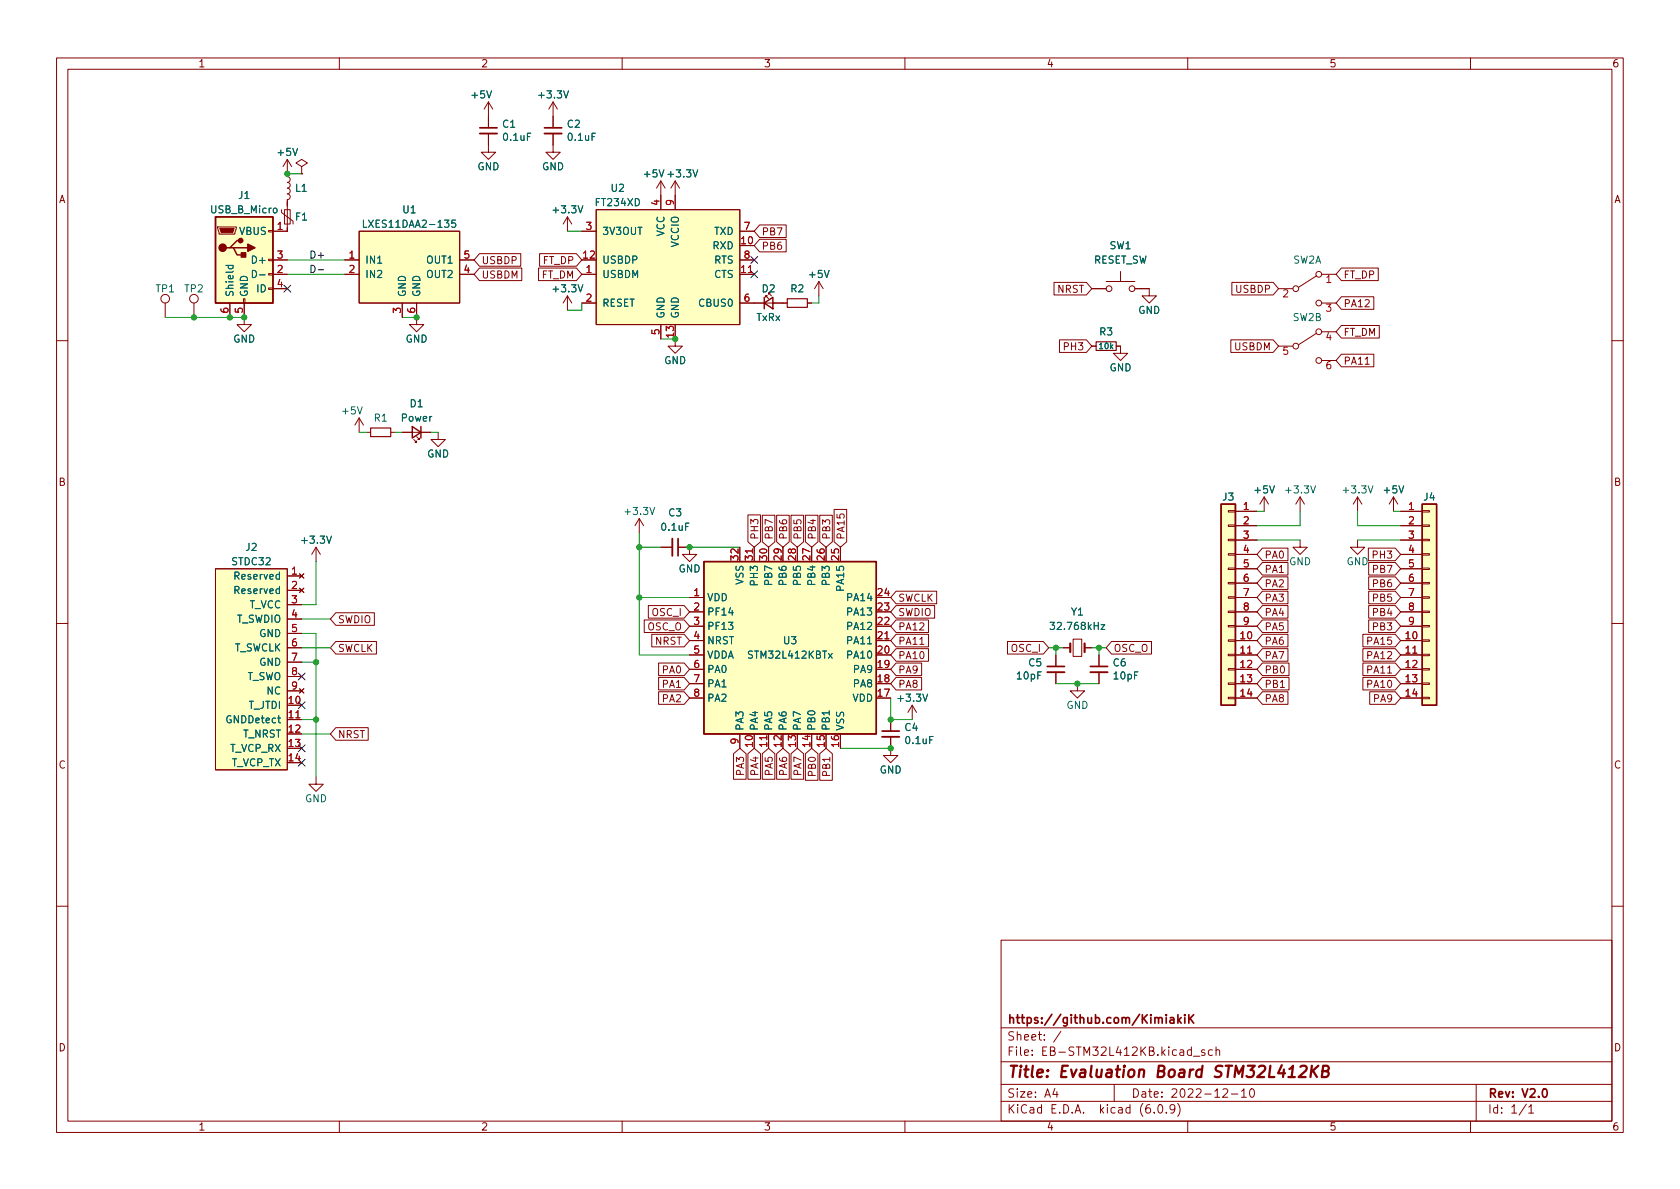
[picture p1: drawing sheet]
<svg xmlns="http://www.w3.org/2000/svg" width="297mm" height="210mm" viewBox="0 0 297 210" stroke-linecap="round" stroke-linejoin="round" font-family="sans-serif">
<g fill="none" stroke="#840000" stroke-width=".18">
<path d="M10 10.2h277v190.1h-277zM12 12.2h273v186.1h-273zM60 10.2v2M86.4 18v4.6M86.4 18l-.8 1.3M86.4 18l.7 1.3M97.8 18v4.6M97.8 18l-.8 1.3M97.8 18l.8 1.3M110 10.2v2M160 10.2v2M210 10.2v2"/>
<path d="M260 10.2v2M49.8 37.1v.5l2 1.5v.5M50.3 37.1h1v2.5h-1zM50.8 28.2v3l.4 .2 .1 .3-.1 .4-.4 .2 .3 .1 .2 .3-.1 .4-.4 .2 .4 .2 .1 .4-.2 .3-.3 .1 .4 .1 .1 .4-.1 .4-.4 .1v5.6h-2.5M50.8 28.2l-.8 1.3M50.8 28.2l.8 1.3M53.3 29.5l1.1-.7-1.1-.6-1 .6 1 .7v1.2M53.3 30.7h.1M86.4 23.6v3.3h1.2l-1.2 1.3-1.3-1.3h1.3M97.8 23.6v3.3h1.3l-1.3 1.3-1.3-1.3h1.3M100.3 38.3v2.6M100.3 38.3l-.7 1.3"/>
<path d="M100.3 38.3l.8 1.3M105.4 37.1h25.4v20.3h-25.4zM116.8 32v5.1M116.8 32l-.7 1.3M116.8 32l.8 1.3M119.4 32l-.8 1.3M119.4 32v5.1M119.4 32l.7 1.3M134.3 39.8h4.7v2.2h-4.7l-1-1.1zM29.2 53.6v2.5M34.3 53.6v2.5M38.5 40.1h3.3v.3l-.3 1h-2.8z"/>
<path d="M40.6 53.6v2.5M43.1 52.8h.2v.8h-.2zM43.2 53.6v3.8h1.2l-1.2 1.3-1.3-1.3h1.3M47.5 50.9h.8v.3h-.8zM47.5 48.4h.8v.2h-.8zM47.5 45.8h.8v.3h-.8zM47.5 40.8h.8v.2h-.8zM48.3 48.5h2.5M48.3 46h2.5M48.3 51h2.5M61 48.5h2.5M61 46h2.5"/>
<path d="M63.5 40.9h17.8v12.7h-17.8zM71.1 53.6v2.5M73.7 53.6v3.8h1.2l-1.2 1.3-1.3-1.3h1.3M81.3 48.5h2.5M81.3 46h2.5M84.8 47.4h7.5v2.2h-7.5l-1-1.1zM84.8 44.9h7.3v2.2h-7.3l-1-1.1zM95.2 47.4h6.7l1 1.1-1 1.1h-6.7zM95.4 44.9h6.5l1 1.1-1 1.1h-6.5zM100.3 52.3l-.7 1.3M100.3 52.3v2.6M100.3 52.3l.8 1.3"/>
<path d="M102.9 53.6h2.5M102.9 40.9h2.5M102.9 48.5h2.5M116.8 57.4v2.5M119.4 59.9v1.3h1.2l-1.2 1.3-1.3-1.3h1.3M130.8 53.6h8.4M130.8 40.9h2.5M130.8 48.5h2.5M130.8 46h2.5M134.3 42.3h4.7v2.2h-4.7l-1-1.1zM135.4 52.6v-.3h.2h-.2l.5 .5M135.9 52.1v-.3h.2h-.2l.5 .5"/>
<path d="M142.7 53.6h.8M144.8 49.8l-.8 1.2M144.8 49.8v2.5M144.8 49.8l.7 1.2M186.4 49.9h5.7l.9 1.1-.9 1.2h-5.7zM193 51h2.6M195.6 49.8h5.1M198.1 48v1.8M200.7 51h2.5v1.3h1.3l-1.3 1.3-1.3-1.3h1.3M217.8 49.9h7.3l1 1.1-1 1.2h-7.3zM226.1 51h2.5M232.8 48.8l-3.2 2"/>
<path d="M232.8 58.9l-3.2 2.1M233.7 53.6h2.5M233.7 48.5h2.5M233.7 58.7h2.5M237.2 52.5h5.7v2.2h-5.7l-1-1.1zM237.2 57.6h6.7v2.2h-6.7l-1-1.1zM237.2 47.4h6.5v2.2h-6.5l-1-1.1zM10 60.2h2M63.5 73.9l-.8 1.3M63.5 73.9v2.5M63.5 73.9l.8 1.3M64.8 76.4h.7"/>
<path d="M69.1 76.4h.7M71.1 76.4h5.1M73.2 77.7l.5 .5h-.3h.3v-.2M73.7 77.2l.5 .5h-.3h.3v-.2M77.5 76.4v1.3h1.2l-1.2 1.3-1.3-1.3h1.3M187.3 60.1h4.8l.9 1.1-.9 1.1h-4.8zM193 61.2h.8M197.4 61.2h.7v1.3h1.3l-1.3 1.2-1.3-1.2h1.3M217.6 60.1h7.5l1 1.1-1 1.1h-7.5zM226.1 61.2h2.5M233.7 63.7h2.5M237.2 62.6h5.7v2.3h-5.7l-1-1.2z"/>
<path d="M241.4 64.4h.7M285 60.2h2M55.9 96.8l-.8 1.2M55.9 96.8v2.5M55.9 96.8l.7 1.2M113 91.7l-.7 1.3M113 91.7v2.5M113 91.7l.8 1.3M116.8 96.8h2.1M119.9 96.8h2v1.2h1.3l-1.3 1.3-1.3-1.3h1.3M132.2 91.1h2.3v4.7l-1.2 1-1.1-1zM133.3 96.8v2.5"/>
<path d="M134.8 91.1h2.2v4.7l-1.1 1-1.1-1zM137.3 91.1h2.2v4.7l-1.1 1-1.1-1zM139.9 91.1h2.2v4.7l-1.1 1-1.1-1zM142.4 91.1h2.2v4.7l-1.1 1-1.1-1zM144.9 91.1h2.3v4.7l-1.2 1-1.1-1zM147.5 90.1h2.2v5.7l-1.1 1-1.1-1zM217.2 97.9h1.2v.3h-1.2zM217.2 95.4h1.2v.2h-1.2zM217.2 92.8h1.2v.3h-1.2zM217.2 90.3h1.2v.2h-1.2zM218.4 90.4h3.8M218.4 93h3.8"/>
<path d="M218.4 95.5h3.8M218.4 98h3.8M223.2 99.5h4.5v2.2h-4.5l-1-1.1zM223.2 96.9h4.5v2.2h-4.5l-1-1.1zM223.5 87.9l-.7 1.2M223.5 87.9v2.5M223.5 87.9l.8 1.2M229.9 95.5v1.3h1.2l-1.2 1.2-1.3-1.2h1.3M229.9 87.9l-.8 1.2M229.9 87.9v2.5M229.9 87.9l.7 1.2M240 95.5v1.3h1.3l-1.3 1.2-1.2-1.2h1.2"/>
<path d="M240 87.9l-.7 1.2M240 87.9v2.5M240 87.9l.8 1.2M241.9 96.9h4.8l.9 1.1-.9 1.1h-4.8zM242 99.5h4.7l.9 1.1-.9 1.1h-4.7zM246.4 87.9l-.8 1.2M246.4 87.9v2.5M246.4 87.9l.7 1.2M247.6 90.4h3.9M247.6 93h3.9M247.6 95.5h3.9M247.6 98h3.9"/>
<path d="M251.5 97.9h1.2v.3h-1.2zM251.5 95.4h1.2v.2h-1.2zM251.5 92.8h1.2v.3h-1.2zM251.5 90.3h1.2v.2h-1.2zM10 110.2h2M38.1 100.6h12.7v35.5h-12.7zM50.8 101.8h2.5M50.8 104.4h2.5M50.8 106.9h2.5M50.8 109.5h2.5M50.8 112h2.5M50.8 114.5h2.5"/>
<path d="M50.8 117.1h2.5M50.8 119.6h2.5M53 101.5l.7 .7M53 104l.7 .8M53.7 101.5l-.7 .7M53.7 104l-.7 .8M59.4 113.4h7.2v2.3h-7.2l-1-1.2zM59.4 108.4h6.8v2.2h-6.8l-1-1.1zM113.9 109.6h7.1l.9 1.1-.9 1.1h-7.1zM114.6 107.1h6.4l.9 1.1-.9 1.1h-6.4zM115.2 112.2h5.8l.9 1.1-.9 1.1h-5.8zM116.4 117.2h4.6l.9 1.2-.9 1.1h-4.6z"/>
<path d="M116.4 119.8h4.6l.9 1.1-.9 1.1h-4.6zM121.9 113.3h2.6M121.9 115.8h2.6M121.9 118.4h2.6M121.9 105.7h2.6M121.9 108.2h2.6M121.9 110.7h2.6M154.9 113.3h2.6M158.4 112.2h5.8v2.2h-5.8l-.9-1.1zM158.4 119.8h4.6v2.2h-4.6l-.9-1.1zM158.4 114.7h5.8v2.2h-5.8l-.9-1.1zM158.4 117.2h4.6v2.3h-4.6l-.9-1.1z"/>
<path d="M158.4 104.5h7.2v2.3h-7.2l-.9-1.1zM158.4 107.1h6.9v2.2h-6.9l-.9-1.1zM158.4 109.6h5.8v2.2h-5.8l-.9-1.1zM162.6 113.9h.8M178.1 113.4h6.4l.9 1.1-.9 1.2h-6.4zM186.7 115.8v2.1M186.7 118.9v2M188 114.5h1.2M189.7 113h1.6v3.1h-1.6zM191.8 114.5h1.2M194.3 115.8v2.1M194.3 118.9v2"/>
<path d="M196.5 113.4h7.1v2.3h-7.1l-.9-1.2zM217.2 118.2h1.2v.3h-1.2zM217.2 115.7h1.2v.2h-1.2zM217.2 113.2h1.2v.2h-1.2zM217.2 110.6h1.2v.3h-1.2zM217.2 108.1h1.2v.2h-1.2zM217.2 105.5h1.2v.3h-1.2zM217.2 103h1.2v.2h-1.2zM217.2 100.5h1.2v.2h-1.2zM218.4 113.3h3.8M218.4 115.8h3.8M218.4 118.4h3.8"/>
<path d="M218.4 100.6h3.8M218.4 103.1h3.8M218.4 105.7h3.8M218.4 108.2h3.8M218.4 110.7h3.8M223.2 102h4.5v2.2h-4.5l-1-1.1zM223.2 104.5h4.5v2.3h-4.5l-1-1.1zM223.2 112.2h4.5v2.2h-4.5l-1-1.1zM223.2 114.7h4.5v2.2h-4.5l-1-1.1zM223.2 117.2h4.7v2.3h-4.7l-1-1.1zM223.2 119.8h4.7v2.2h-4.7l-1-1.1zM223.2 109.6h4.5v2.2h-4.5l-1-1.1z"/>
<path d="M223.2 107.1h4.5v2.2h-4.5l-1-1.1zM241 114.7h5.7l.9 1.1-.9 1.1h-5.7zM241 112.2h5.7l.9 1.1-.9 1.1h-5.7zM241 117.2h5.7l.9 1.2-.9 1.1h-5.7zM241 119.8h5.7l.9 1.1-.9 1.1h-5.7zM242 109.6h4.7l.9 1.1-.9 1.1h-4.7zM242 107.1h4.7l.9 1.1-.9 1.1h-4.7zM242 102h4.7l.9 1.1-.9 1.1h-4.7zM242 104.5h4.7l.9 1.2-.9 1.1h-4.7zM247.6 113.3h3.9M247.6 115.8h3.9M247.6 118.4h3.9"/>
<path d="M247.6 100.6h3.9M247.6 103.1h3.9M247.6 105.7h3.9M247.6 108.2h3.9M247.6 110.7h3.9M251.5 118.2h1.2v.3h-1.2zM251.5 115.7h1.2v.2h-1.2zM251.5 113.2h1.2v.2h-1.2zM251.5 110.6h1.2v.3h-1.2zM251.5 108.1h1.2v.2h-1.2zM251.5 105.5h1.2v.3h-1.2zM251.5 103h1.2v.2h-1.2z"/>
<path d="M251.5 100.5h1.2v.2h-1.2zM285 110.2h2M50.8 127.2h2.5M50.8 122.2h2.5M53 121.8l.7 .7M53.7 121.8l-.7 .7M55.9 137.4v1.3h1.2l-1.2 1.2-1.3-1.2h1.3M59.4 128.7h5.7v2.2h-5.7l-1-1.1zM116.4 122.3h4.6l.9 1.1-.9 1.1h-4.6zM121.9 120.9h2.6M121.9 123.4h2.6M129.7 133.3l1.1-1 1.1 1v4.5h-2.2z"/>
<path d="M130.8 129.8v2.5M132.2 133.3l1.1-1 1.2 1v4.5h-2.3zM134.8 133.3l1.1-1 1.1 1v4.5h-2.2zM135.9 129.8v2.5M137.3 133.3l1.1-1 1.1 1v4.5h-2.2zM139.9 133.3l1.1-1 1.1 1v4.5h-2.2zM142.4 133.3l1.1-1 1.1 1v4.7h-2.2zM144.9 133.3l1.1-1 1.2 1v4.7h-2.3zM157.5 130.3v3.3h1.2l-1.2 1.3-1.3-1.3h1.3M157.5 127.2v2.1M161.3 124.7l-.8 1.3M161.3 124.7v2.5"/>
<path d="M161.3 124.7l.8 1.3M190.5 120.9v1.3h1.3l-1.3 1.2-1.3-1.2h1.3M217.2 123.3h1.2v.3h-1.2zM217.2 120.8h1.2v.2h-1.2zM218.4 120.9h3.8M218.4 123.4h3.8M223.2 122.3h4.5v2.2h-4.5l-1-1.1zM242.2 122.3h4.5l.9 1.1-.9 1.1h-4.5zM247.6 120.9h3.9M247.6 123.4h3.9M251.5 123.3h1.2v.3h-1.2zM251.5 120.8h1.2v.2h-1.2z"/>
<path d="M10 160.2h2M177 166.3h108v32h-108zM285 160.2h2M60 198.3v2M110 198.3v2M160 198.3v2M177 194.8h108M177 191.8h108M177 187.8h108M177 181.8h108M186.5 192.5l-.4 1h1M186.9 193v1"/>
<path d="M187.6 182.4l-1.3 1.9M197 191.8v3M204.1 196.7v.1M204.9 195.4l.2-.1a.81 .81 0 0 1 .6 .7 .81 .81 0 0 1-.3 .8h-.2a.81 .81 0 0 1-.6-.6 .81 .81 0 0 1 .3-.8zM206.2 196.7v.1M207.7 196l-.3 .3h-.3l-.2-.3 .1-.6 .4-.1 .2 .2a.99 .99 0 0 1-.3 1.3h-.3M208.2 195.1a1.72 1.72 0 0 1 0 2.3M210 198.3v2M210.6 185.7l-.4-.1-.3 .3v.4l.2 .3h.5M210.6 185.1v1.5M211 186.8h1.1M213 185.7l-.4-.1-.2 .2 .1 .3 .5 .1v.4h-.6"/>
<path d="M214.4 185.7l-.5-.1-.3 .3v.4l.2 .3h.6M215 185.8l.2-.2 .4 .1v.9M215 185.1v1.5M216.2 192.7l.6-.2 .2 .2 .1 .3-1 1h1M217.7 193.5h1.2M219.5 193l.4-.5v1.5M219.5 194h.9M221.1 192.7l.2-.2a.81 .81 0 0 1 .6 .7 .81 .81 0 0 1-.3 .8h-.2a.81 .81 0 0 1-.3-1.3zM260 198.3v2M261 191.8v6.5M269.9 195.3l-1.3 1.9M270.3 195.8l.4-.5v1.5"/>
<path d="M270.3 196.8h.9"/>
<circle cx="29.2" cy="52.8" r=".76"/>
<circle cx="34.3" cy="52.8" r=".76"/>
<circle cx="196.1" cy="51" r=".51"/>
<circle cx="200.2" cy="51" r=".51"/>
<circle cx="229.1" cy="51" r=".51"/>
<circle cx="233.2" cy="48.5" r=".51"/>
<circle cx="233.2" cy="53.6" r=".51"/>
<circle cx="233.2" cy="58.7" r=".51"/>
<circle cx="229.1" cy="61.2" r=".51"/>
<circle cx="233.2" cy="63.7" r=".51"/>
</g>
<g fill="none" stroke="#840000" stroke-width=".3">
<path d="M84.8 22.6h3.1M96.3 22.6h3M119.9 95.2v3.1M185.2 117.9h3M192.8 117.9h3M156 129.3h3M208.3 179.4v1.5M208.8 179.9l-.5 .6M209.5 179.4v.2M209.5 179.9v1M210.2 179.4v1.5M211.1 179.4l-.9 .9"/>
<path d="M206.9 180h.6l.1 .9M207.6 180.3l-.5 .1a.29 .29 0 0 0-.3 .2 .29 .29 0 0 0 .3 .3h.5M208.4 180.4l.4 .5M210.4 180.1l.7 .8M272.9 192.6l.2-.1a.8 .8 0 0 1 .5 .8 .8 .8 0 0 1-.5 .7 1 1 0 0 1-.2-1.4z"/>
</g>
<path d="M229.9 188.7l.3-.2h.5a.45 .45 0 0 1 .3 .5l-.1 .3-1.3 1.2h1.2M232 188.5l-.3 2M232.1 189.3l.7 1.2M233.1 188.5l-1.3 1.1M233.8 189.4l.9-.1a.46 .46 0 0 0 .3-.4 .46 .46 0 0 0-.4-.4h-.6l-.3 2h.8a.53 .53 0 0 0 .4-.5 .53 .53 0 0 0-.4-.6" fill="none" stroke="#840000" stroke-width=".4"/>
<path d="M38.1 38.3h10.2v15.3h-10.2zM40.6 43.8h.7l.6 1.3h1.3M41.3 43.8h2.5M42.5 42.5h-.6l-1.3 1.3h-.6M135.1 53.6l1.6-1v2zM135.1 52.6v2M72.9 75.4l1.5 1-1.5 1.1zM74.4 75.4v2.1M124.5 99.3h30.4v30.5h-30.4zM215.9 89.1h2.5v35.6h-2.5zM251.5 89.1h2.5v35.6h-2.5z" fill="none" stroke="#840000" stroke-width=".25"/>
<path d="M84.8 23.6h3.1M96.3 23.6h3M118.9 95.2v3.1M185.2 118.9h3M192.8 118.9h3M156 130.3h3" fill="none" stroke="#840000" stroke-width=".33"/>
<path d="M139.2 52.8h3.5v1.6h-3.5zM65.5 75.7h3.6v1.5h-3.6zM193.8 60.4h3.6v1.6h-3.6z" fill="none" stroke="#840000" stroke-width=".2"/>
<g fill="#ffffc2" stroke="#ffffc2" stroke-width=".18">
<path d="M251.5 89.1h2.5v35.6h-2.5z"/>
<path d="M38.1 38.3h10.2v15.3h-10.2z"/>
<path d="M105.4 37.1h25.4v20.3h-25.4z"/>
<path d="M38.1 100.6h12.7v35.5h-12.7z"/>
<path d="M124.5 99.3h30.4v30.5h-30.4z"/>
<path d="M63.5 40.9h17.8v12.7h-17.8z"/>
<path d="M215.9 89.1h2.5v35.6h-2.5z"/>
</g>
<g fill="#840000" stroke="#840000" stroke-width=".25">
<path d="M43.8 43.2l1.3 .6-1.3 .6z"/>
<path d="M42.7 44.7h.7v.8h-.7z"/>
<circle cx="39.4" cy="43.8" r=".63"/>
<circle cx="42.5" cy="42.5" r=".38"/>
</g>
<path d="M38.9 40.4h2.5l-.3 .7h-2z" fill="#840000" stroke="#840000" stroke-width=".18"/>
<path d="M64.3 38.9v1.3h.6M80.5 38.9h-.6v.6l.1-.1 .5 .1 .1 .1-.1 .5-.2 .1-.4-.1M39.9 46.9h1.3M40.4 46.9v.4l.2 .2 .6-.1v-.5M44.6 47.8a.64 .64 0 0 1 .8 .6 .64 .64 0 0 1-.8 .7zM146.5 115.5l.6 .9M147.1 115.5l-.6 .9M185.7 110h.7l-.4 .5 .4 .1v.6l-.2 .1-.5-.1M194.7 110.5h.6l-.6 .8h.6" fill="none" stroke="#006464" stroke-width=".18"/>
<path d="M189.2 113.8v1.5M191.8 113.8v1.5" fill="none" stroke="#840000" stroke-width=".38"/>
<path d="M55 46.9a.64 .64 0 0 1 .7 .7 .64 .64 0 0 1-.7 .6zM56.3 47.7h.9" fill="none" stroke="#0f0f0f" stroke-width=".18"/>
<g fill="none" stroke="#009600" stroke-width=".18">
<path d="M50.8 30.7h2.5M29.2 56.1h14M50.8 46h10.2M50.8 48.5h10.2M71.1 56.1h2.6M100.3 40.9h2.6M102.9 53.6v1.3h-2.6M116.8 59.9h2.6M144.8 52.3v1.3h-1.3M63.5 76.4h1.3M69.8 76.4h1.3M76.2 76.4h1.3"/>
<path d="M55.9 99.3v7.6h-2.6M113 94.2v21.6h8.9M113 96.8h3.8M121.9 96.8h8.9M222.2 95.5h7.7M222.2 90.4h1.3M229.9 90.4v2.6h-7.7M240 95.5h7.6M240 90.4v2.6h7.6M246.4 90.4h1.2M53.3 112h2.6v25.4M53.3 114.5h5.1"/>
<path d="M53.3 117.1h2.6M53.3 109.5h5.1M113 105.7h8.9M185.4 114.5h2.6M186.7 114.5v1.3M193 114.5h2.6M194.3 114.5v1.3M53.3 127.2h2.6M53.3 129.8h5.1M148.6 132.3h8.9M157.5 123.4v3.8h3.8M186.7 120.9h7.6"/>
</g>
<g fill="none" stroke="#000084" stroke-width=".18">
<path d="M50.2 50.4l1.2 1.3M51.4 50.4l-1.2 1.3M132.7 47.9l1.3 1.2M132.7 45.4l1.3 1.2M134 47.9l-1.3 1.2M134 45.4l-1.3 1.2M52.7 119l1.2 1.2M53.9 119l-1.2 1.2M52.7 134.3l1.2 1.2M52.7 131.7l1.2 1.2M52.7 124.1l1.2 1.2M53.9 134.3l-1.2 1.2"/>
<path d="M53.9 131.7l-1.2 1.2M53.9 124.1l-1.2 1.2"/>
</g>
<g fill="#009600" stroke="#009600" stroke-width=".18">
<circle cx="55.9" cy="117.1" r=".46"/>
<circle cx="55.9" cy="127.2" r=".46"/>
<circle cx="113" cy="105.7" r=".46"/>
<circle cx="113" cy="96.8" r=".46"/>
<circle cx="157.5" cy="127.2" r=".46"/>
<circle cx="121.9" cy="96.8" r=".46"/>
<circle cx="40.6" cy="56.1" r=".46"/>
<circle cx="34.3" cy="56.1" r=".46"/>
<circle cx="50.8" cy="30.7" r=".46"/>
<circle cx="43.2" cy="56.1" r=".46"/>
<circle cx="73.7" cy="56.1" r=".46"/>
<circle cx="186.7" cy="114.5" r=".46"/>
<circle cx="190.5" cy="120.9" r=".46"/>
<circle cx="157.5" cy="132.3" r=".46"/>
<circle cx="119.4" cy="59.9" r=".46"/>
<circle cx="194.3" cy="114.5" r=".46"/>
</g>
<text font-size="2.8" fill="#840000" x="178" y="190.6">Title: Evaluation Board STM32L412KB</text>
<g font-size="2.1" fill="#840000">
<text x="178" y="184">Sheet: /</text>
<text x="178" y="181">https://github.com/KimiakiK</text>
<text x="178" y="186.7">File: EB-STM32L412KB.kicad_sch</text>
<text x="178" y="196.9">KiCad E.D.A. kicad (6.0.9)</text>
<text x="178" y="194.1">Size: A4</text>
<text x="200" y="194.1">Date: 2022-12-10</text>
<text x="263" y="194.1">Rev: V2.0</text>
<text x="263" y="196.9">Id: 1/1</text>
</g>
<g font-size="1.8" fill="#840000">
<text x="35" y="11.9">1</text>
<text x="85" y="11.9">2</text>
<text x="135" y="11.9">3</text>
<text x="185" y="11.9">4</text>
<text x="235" y="11.9">5</text>
<text x="285" y="11.9">6</text>
<text x="10.3" y="35.9">A</text>
<text x="285.3" y="35.9">A</text>
<text x="134.6" y="41.6">PB7</text>
<text x="85.1" y="46.7">USBDP</text>
<text x="96" y="46.7">FT_DP</text>
<text x="134.6" y="44.2">PB6</text>
<text x="85.1" y="49.2">USBDM</text>
<text x="95.7" y="49.2">FT_DM</text>
<text x="187" y="51.8">NRST</text>
<text x="218.6" y="51.8">USBDP</text>
<text x="237.5" y="49.2">FT_DP</text>
<text x="237.5" y="54.3">PA12</text>
<text x="237.5" y="59.4">FT_DM</text>
<text x="188.3" y="61.9">PH3</text>
<text x="218.3" y="61.9">USBDM</text>
<text x="237.5" y="64.5">PA11</text>
<text x="10.3" y="85.9">B</text>
<text x="285.3" y="85.9">B</text>
<text x="134.1" y="95.5" transform="rotate(-90 134.1 95.5)">PH3</text>
<text x="136.6" y="95.5" transform="rotate(-90 136.6 95.5)">PB7</text>
<text x="139.2" y="95.5" transform="rotate(-90 139.2 95.5)">PB6</text>
<text x="141.7" y="95.5" transform="rotate(-90 141.7 95.5)">PB5</text>
<text x="144.2" y="95.5" transform="rotate(-90 144.2 95.5)">PB4</text>
<text x="146.8" y="95.5" transform="rotate(-90 146.8 95.5)">PB3</text>
<text x="149.3" y="95.5" transform="rotate(-90 149.3 95.5)">PA15</text>
<text x="223.5" y="101.3">PA1</text>
<text x="223.5" y="98.8">PA0</text>
<text x="242.9" y="98.8">PH3</text>
<text x="242.9" y="101.3">PB7</text>
<text x="158.7" y="106.4">SWCLK</text>
<text x="223.5" y="103.8">PA2</text>
<text x="223.5" y="106.4">PA3</text>
<text x="242.9" y="103.8">PB6</text>
<text x="242.9" y="106.4">PB5</text>
<text x="59.7" y="110.2">SWDIO</text>
<text x="114.5" y="111.5">OSC_O</text>
<text x="115.3" y="108.9">OSC_I</text>
<text x="158.7" y="108.9">SWDIO</text>
<text x="158.7" y="111.5">PA12</text>
<text x="223.5" y="111.5">PA5</text>
<text x="223.5" y="108.9">PA4</text>
<text x="242.9" y="111.5">PB3</text>
<text x="242.9" y="108.9">PB4</text>
<text x="59.7" y="115.3">SWCLK</text>
<text x="115.8" y="114">NRST</text>
<text x="117.2" y="119.1">PA0</text>
<text x="158.7" y="114">PA11</text>
<text x="158.7" y="116.5">PA10</text>
<text x="158.7" y="119.1">PA9</text>
<text x="178.8" y="115.3">OSC_I</text>
<text x="196.8" y="115.3">OSC_O</text>
<text x="223.5" y="114">PA6</text>
<text x="223.5" y="116.5">PA7</text>
<text x="223.5" y="119.1">PB0</text>
<text x="242" y="116.5">PA12</text>
<text x="242" y="114">PA15</text>
<text x="242" y="119.1">PA11</text>
<text x="117.2" y="124.2">PA2</text>
<text x="117.2" y="121.6">PA1</text>
<text x="158.7" y="121.6">PA8</text>
<text x="223.5" y="124.2">PA8</text>
<text x="223.5" y="121.6">PB1</text>
<text x="242" y="121.6">PA10</text>
<text x="242.9" y="124.2">PA9</text>
<text x="59.7" y="130.5">NRST</text>
<text x="10.3" y="135.9">C</text>
<text x="131.5" y="137" transform="rotate(-90 131.5 137)">PA3</text>
<text x="134.1" y="137" transform="rotate(-90 134.1 137)">PA4</text>
<text x="136.6" y="137" transform="rotate(-90 136.6 137)">PA5</text>
<text x="139.2" y="137" transform="rotate(-90 139.2 137)">PA6</text>
<text x="141.7" y="137" transform="rotate(-90 141.7 137)">PA7</text>
<text x="144.2" y="137" transform="rotate(-90 144.2 137)">PB0</text>
<text x="146.8" y="137" transform="rotate(-90 146.8 137)">PB1</text>
<text x="285.3" y="135.9">C</text>
<text x="10.3" y="185.9">D</text>
<text x="285.3" y="185.9">D</text>
<text x="35" y="199.9">1</text>
<text x="85" y="199.9">2</text>
<text x="135" y="199.9">3</text>
<text x="185" y="199.9">4</text>
<text x="235" y="199.9">5</text>
<text x="285" y="199.9">6</text>
</g>
<g font-size="1.8" fill="#006464">
<text x="83.5" y="17.4">+5V</text>
<text x="95.5" y="17.4">+3.3V</text>
<text x="88.9" y="22.6">C1</text>
<text x="100.3" y="22.6">C2</text>
<text x="49.2" y="27.6">+5V</text>
<text x="89.1" y="24.9">0.1uF</text>
<text x="100.5" y="24.9">0.1uF</text>
<text x="42.2" y="35.2">J1</text>
<text x="52.2" y="33.9">L1</text>
<text x="84.4" y="30.1">GND</text>
<text x="95.8" y="30.1">GND</text>
<text x="108.1" y="33.9">U2</text>
<text x="114" y="31.4">+5V +3.3V</text>
<text x="37.3" y="37.7">USB_B_Micro</text>
<text x="42.3" y="41.5">VBUS</text>
<text x="52.3" y="39">F1</text>
<text x="64.9" y="40.3">LXES11DAA2-135</text>
<text x="71.3" y="37.7">U1</text>
<text x="98" y="37.7">+3.3V</text>
<text x="105.4" y="36.4">FT234XD</text>
<text x="106.4" y="41.5">3V3OUT</text>
<text x="117.5" y="41.8" transform="rotate(-90 117.5 41.8)">VCC</text>
<text x="126.3" y="41.5">TXD</text>
<text x="44.9" y="46.6">D+</text>
<text x="64.5" y="46.6">IN1</text>
<text x="75.5" y="46.6">OUT1</text>
<text x="106.4" y="46.6">USBDP</text>
<text x="120" y="43.7" transform="rotate(-90 120 43.7)">VCCIO</text>
<text x="126.1" y="44.1">RXD</text>
<text x="126.3" y="46.6">RTS</text>
<text x="193.3" y="46.6">RESET_SW</text>
<text x="196.2" y="44.1">SW1</text>
<text x="228.6" y="46.6">SW2A</text>
<text x="27.6" y="51.7">TP1</text>
<text x="32.7" y="51.7">TP2</text>
<text x="41.3" y="52.6" transform="rotate(-90 41.3 52.6)">Shield</text>
<text x="43.8" y="52.6" transform="rotate(-90 43.8 52.6)">GND</text>
<text x="45.4" y="49.1">D-</text>
<text x="45.5" y="51.7">ID</text>
<text x="64.5" y="49.1">IN2</text>
<text x="71.8" y="52.6" transform="rotate(-90 71.8 52.6)">GND</text>
<text x="74.3" y="52.6" transform="rotate(-90 74.3 52.6)">GND</text>
<text x="75.5" y="49.1">OUT2</text>
<text x="98" y="51.7">+3.3V</text>
<text x="106.4" y="49.1">USBDM</text>
<text x="126.3" y="49.1">CTS</text>
<text x="134.8" y="51.7">D2</text>
<text x="139.8" y="51.7">R2</text>
<text x="143.2" y="49.1">+5V</text>
<text x="106.4" y="54.2">RESET</text>
<text x="117.5" y="56.4" transform="rotate(-90 117.5 56.4)">GND</text>
<text x="120" y="56.4" transform="rotate(-90 120 56.4)">GND</text>
<text x="123.8" y="54.2">CBUS0</text>
<text x="133.7" y="56.8">TxRx</text>
<text x="194.4" y="59.3">R3</text>
<text x="201.2" y="55.5">GND</text>
<text x="228.6" y="56.8">SW2B</text>
<text x="41.2" y="60.6">GND</text>
<text x="71.7" y="60.6">GND</text>
<text x="117.4" y="64.4">GND</text>
<text x="196.2" y="65.7">GND</text>
<text x="60.6" y="73.3">+5V</text>
<text x="66.2" y="74.5">R1</text>
<text x="71" y="74.5">Power</text>
<text x="72.5" y="72">D1</text>
<text x="75.5" y="80.9">GND</text>
<text x="216.2" y="88.5">J3</text>
<text x="221.9" y="87.2">+5V</text>
<text x="227.5" y="87.2">+3.3V</text>
<text x="237.7" y="87.2">+3.3V</text>
<text x="244.8" y="87.2">+5V</text>
<text x="251.7" y="88.5">J4</text>
<text x="110.7" y="91.1">+3.3V</text>
<text x="117.1" y="93.8">0.1uF</text>
<text x="118.2" y="91.3">C3</text>
<text x="41.1" y="99.9">STDC32</text>
<text x="43.5" y="97.4">J2</text>
<text x="53.5" y="96.1">+3.3V</text>
<text x="120" y="101.2">GND</text>
<text x="227.9" y="99.9">GND</text>
<text x="238.1" y="99.9">GND</text>
<text x="41.8" y="102.5">Reserved</text>
<text x="41.8" y="105">Reserved</text>
<text x="44" y="107.6">T_VCC</text>
<text x="125" y="106.3">VDD</text>
<text x="131.4" y="103.4" transform="rotate(-90 131.4 103.4)">VSS</text>
<text x="134" y="103.3" transform="rotate(-90 134 103.3)">PH3</text>
<text x="136.5" y="103.3" transform="rotate(-90 136.5 103.3)">PB7</text>
<text x="139.1" y="103.3" transform="rotate(-90 139.1 103.3)">PB6</text>
<text x="141.6" y="103.3" transform="rotate(-90 141.6 103.3)">PB5</text>
<text x="144.1" y="103.3" transform="rotate(-90 144.1 103.3)">PB4</text>
<text x="146.7" y="103.3" transform="rotate(-90 146.7 103.3)">PB3</text>
<text x="149.2" y="104.2" transform="rotate(-90 149.2 104.2)">PA15</text>
<text x="150" y="106.3">PA14</text>
<text x="41.7" y="110.1">T_SWDIO</text>
<text x="45.9" y="112.6">GND</text>
<text x="125" y="108.8">PF14</text>
<text x="125" y="111.4">PF13</text>
<text x="125" y="113.9">NRST</text>
<text x="138.6" y="113.9">U3</text>
<text x="150" y="113.9">PA11</text>
<text x="150" y="111.4">PA12</text>
<text x="150" y="108.8">PA13</text>
<text x="186.2" y="111.4">32.768kHz</text>
<text x="189.4" y="108.8">Y1</text>
<text x="41.2" y="115.2">T_SWCLK</text>
<text x="45.9" y="117.7">GND</text>
<text x="125" y="116.5">VDDA</text>
<text x="125" y="119">PA0</text>
<text x="132.5" y="116.5">STM32L412KBTx</text>
<text x="150" y="116.5">PA10</text>
<text x="151" y="119">PA9</text>
<text x="181.9" y="117.8">C5</text>
<text x="196.8" y="117.8">C6</text>
<text x="43.5" y="120.3">T_SWO</text>
<text x="43.9" y="125.3">T_JTDI</text>
<text x="47.2" y="122.8">NC</text>
<text x="125" y="121.5">PA1</text>
<text x="125" y="124.1">PA2</text>
<text x="150.7" y="124.1">VDD</text>
<text x="151" y="121.5">PA8</text>
<text x="159" y="124.1">+3.3V</text>
<text x="179.9" y="120.1">10pF</text>
<text x="188.5" y="125.3">GND</text>
<text x="197" y="120.1">10pF</text>
<text x="40.4" y="127.9">GNDDetect</text>
<text x="42.9" y="130.4">T_NRST</text>
<text x="131.4" y="129.3" transform="rotate(-90 131.4 129.3)">PA3</text>
<text x="134" y="129.3" transform="rotate(-90 134 129.3)">PA4</text>
<text x="136.5" y="129.3" transform="rotate(-90 136.5 129.3)">PA5</text>
<text x="139.1" y="129.3" transform="rotate(-90 139.1 129.3)">PA6</text>
<text x="141.6" y="129.3" transform="rotate(-90 141.6 129.3)">PA7</text>
<text x="144.1" y="129.3" transform="rotate(-90 144.1 129.3)">PB0</text>
<text x="146.7" y="129.3" transform="rotate(-90 146.7 129.3)">PB1</text>
<text x="149.2" y="129.3" transform="rotate(-90 149.2 129.3)">VSS</text>
<text x="160" y="129.3">C4</text>
<text x="160.2" y="131.6">0.1uF</text>
<text x="40.6" y="133">T_VCP_RX</text>
<text x="40.8" y="135.5">T_VCP_TX</text>
<text x="155.5" y="136.8">GND</text>
<text x="53.9" y="141.9">GND</text>
</g>
<g font-size="1.8" fill="#a90000">
<text x="49" y="40.6">1</text>
<text x="103.6" y="40.6">3</text>
<text x="116.6" y="36.3" transform="rotate(-90 116.6 36.3)">4</text>
<text x="119.1" y="36.3" transform="rotate(-90 119.1 36.3)">9</text>
<text x="131.6" y="40.6">7</text>
<text x="49" y="45.7">3</text>
<text x="61.7" y="45.7">1</text>
<text x="82.1" y="45.7">5</text>
<text x="103.2" y="45.7">12</text>
<text x="131.1" y="43.2">10</text>
<text x="131.6" y="45.7">8</text>
<text x="49" y="48.3">2</text>
<text x="49" y="50.8">4</text>
<text x="61.7" y="48.3">2</text>
<text x="82.1" y="48.3">4</text>
<text x="103.6" y="48.3">1</text>
<text x="103.6" y="53.3">2</text>
<text x="131.1" y="48.3">11</text>
<text x="131.6" y="53.3">6</text>
<text x="226.8" y="52.6">2</text>
<text x="234.5" y="50">1</text>
<text x="40.4" y="55.4" transform="rotate(-90 40.4 55.4)">6</text>
<text x="42.9" y="55.4" transform="rotate(-90 42.9 55.4)">5</text>
<text x="70.9" y="55.4" transform="rotate(-90 70.9 55.4)">3</text>
<text x="73.4" y="55.4" transform="rotate(-90 73.4 55.4)">6</text>
<text x="116.6" y="59.2" transform="rotate(-90 116.6 59.2)">5</text>
<text x="119.1" y="59.7" transform="rotate(-90 119.1 59.7)">13</text>
<text x="234.5" y="55.1">3</text>
<text x="226.8" y="62.7">5</text>
<text x="234.5" y="60.2">4</text>
<text x="234.5" y="65.3">6</text>
<text x="219.9" y="90.2">1</text>
<text x="219.9" y="92.7">2</text>
<text x="219.9" y="95.2">3</text>
<text x="249.1" y="90.2">1</text>
<text x="249.1" y="92.7">2</text>
<text x="249.1" y="95.2">3</text>
<text x="51.6" y="101.6">1</text>
<text x="130.6" y="99" transform="rotate(-90 130.6 99)">32</text>
<text x="133.1" y="99" transform="rotate(-90 133.1 99)">31</text>
<text x="135.6" y="99" transform="rotate(-90 135.6 99)">30</text>
<text x="138.2" y="99" transform="rotate(-90 138.2 99)">29</text>
<text x="140.7" y="99" transform="rotate(-90 140.7 99)">28</text>
<text x="143.3" y="99" transform="rotate(-90 143.3 99)">27</text>
<text x="145.8" y="99" transform="rotate(-90 145.8 99)">26</text>
<text x="148.3" y="99" transform="rotate(-90 148.3 99)">25</text>
<text x="219.9" y="97.8">4</text>
<text x="219.9" y="100.3">5</text>
<text x="249.1" y="97.8">4</text>
<text x="249.1" y="100.3">5</text>
<text x="51.6" y="104.1">2</text>
<text x="51.6" y="106.7">3</text>
<text x="122.7" y="105.4">1</text>
<text x="122.7" y="107.9">2</text>
<text x="155.2" y="107.9">23</text>
<text x="155.2" y="105.4">24</text>
<text x="219.9" y="102.9">6</text>
<text x="219.9" y="105.4">7</text>
<text x="219.9" y="107.9">8</text>
<text x="249.1" y="102.9">6</text>
<text x="249.1" y="105.4">7</text>
<text x="249.1" y="107.9">8</text>
<text x="51.6" y="109.2">4</text>
<text x="51.6" y="111.8">5</text>
<text x="122.7" y="110.5">3</text>
<text x="122.7" y="113">4</text>
<text x="155.2" y="113">21</text>
<text x="155.2" y="110.5">22</text>
<text x="219.4" y="113">10</text>
<text x="219.9" y="110.5">9</text>
<text x="248.6" y="113">10</text>
<text x="249.1" y="110.5">9</text>
<text x="51.6" y="114.3">6</text>
<text x="51.6" y="116.8">7</text>
<text x="51.6" y="119.4">8</text>
<text x="122.7" y="115.6">5</text>
<text x="122.7" y="118.1">6</text>
<text x="155.2" y="118.1">19</text>
<text x="155.2" y="115.6">20</text>
<text x="219.4" y="115.6">11</text>
<text x="219.4" y="118.1">12</text>
<text x="248.6" y="115.6">11</text>
<text x="248.6" y="118.1">12</text>
<text x="51.1" y="124.5">10</text>
<text x="51.6" y="121.9">9</text>
<text x="122.7" y="120.6">7</text>
<text x="122.7" y="123.2">8</text>
<text x="155.2" y="123.2">17</text>
<text x="155.2" y="120.6">18</text>
<text x="219.4" y="120.6">13</text>
<text x="219.4" y="123.2">14</text>
<text x="248.6" y="120.6">13</text>
<text x="248.6" y="123.2">14</text>
<text x="51.1" y="127">11</text>
<text x="51.1" y="129.5">12</text>
<text x="130.6" y="131.6" transform="rotate(-90 130.6 131.6)">9</text>
<text x="51.1" y="132.1">13</text>
<text x="51.1" y="134.6">14</text>
<text x="133.1" y="132" transform="rotate(-90 133.1 132)">10</text>
<text x="135.6" y="132" transform="rotate(-90 135.6 132)">11</text>
<text x="138.2" y="132" transform="rotate(-90 138.2 132)">12</text>
<text x="140.7" y="132" transform="rotate(-90 140.7 132)">13</text>
<text x="143.3" y="132" transform="rotate(-90 143.3 132)">14</text>
<text x="145.8" y="132" transform="rotate(-90 145.8 132)">15</text>
<text x="148.3" y="132" transform="rotate(-90 148.3 132)">16</text>
</g>
<text font-size="1.8" fill="#0f0f0f" x="54.6" y="45.7">D+</text>
<text font-size="1.4" fill="#006464" x="194.4" y="61.7">10k</text>
</svg>
